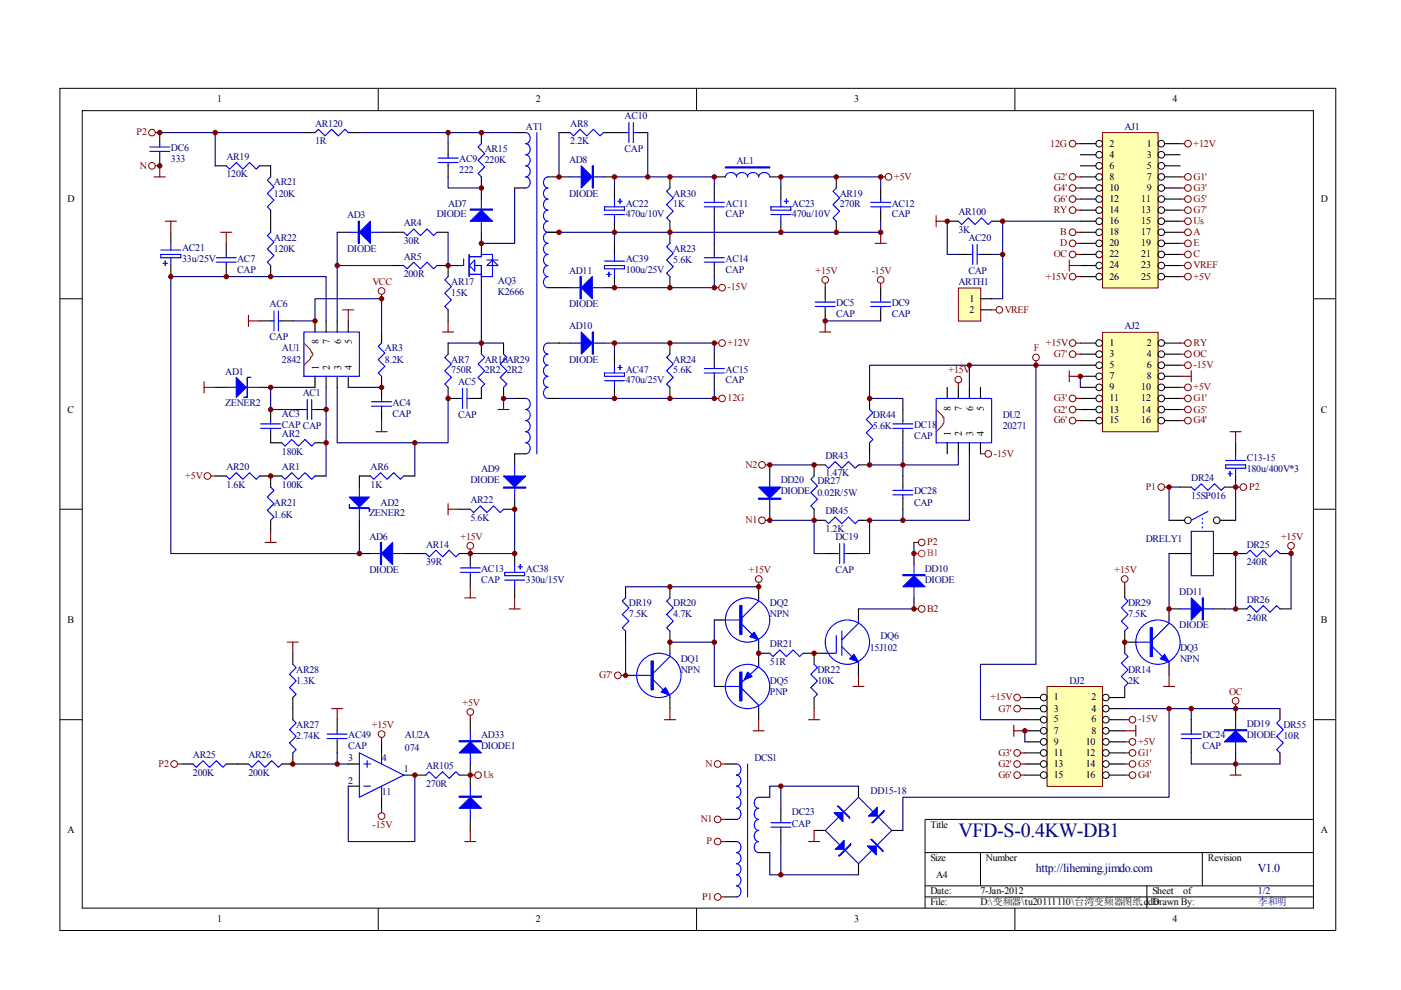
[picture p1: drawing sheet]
<svg xmlns="http://www.w3.org/2000/svg" width="297mm" height="210mm" viewBox="0 0 297 210" stroke-linecap="round" stroke-linejoin="round" font-family="sans-serif">
<g fill="none" stroke="#000" stroke-width=".21">
<path d="M12.7 18.7h270.5v178.6h-270.5zM80.2 18.7v4.7M147.7 18.7v4.7M215.2 18.7v4.7M17.4 23.5h261.1v169h-261.1zM12.7 63.3h4.7M278.4 63.3h4.7M12.7 108h4.7M278.4 108h4.7M12.7 152.6h4.7M278.4 152.6h4.7M278.4 173.7h-82.3v18.8"/>
<path d="M80.2 192.5v4.7M147.7 192.5v4.7M196.1 180.8h82.3M196.1 187.8h82.3M196.1 190.2h82.3M207.9 180.8v7M215.2 192.5v4.7M243.2 187.8v4.7M254.9 180.8v7"/>
</g>
<g fill="none" stroke="#000" stroke-width=".23">
<path d="M45.6 35.2h2.4M55 35.2h2.4v2.3M64.4 28.1h2.4M73.8 28.1h2.4M95 30.5v2.3M95 35.2v2.3M102.1 28.1v2.4M102.1 37.5v4.7M109.1 28.1h2.4M109.1 39.9h2.4M116.2 37.5h4.7M118.5 28.1h2.4"/>
<path d="M127.9 28.1h4.7M127.9 37.5h2.4M130.3 39.9v2.3M135 28.1h2.3M142 37.5v2.4M151.4 37.5h2.4M151.4 39.9v2.3M163.2 37.5h2.4M165.6 39.9v2.3M177.3 37.5v2.4M186.7 39.9v2.3M36.2 49.3v2.3"/>
<path d="M36.2 56.3v2.3M48 51.6v2.3M48 56.3v2.3M57.4 44.6v4.7M57.4 56.3v2.3M71.5 49.3h2.3M80.9 49.3h4.7M83.2 56.3h2.4M92.7 49.3h2.3M92.7 56.3h4.7M95 56.3v2.3M102.1 49.3v4.6"/>
<path d="M102.1 58.6v2.4M116.2 49.3h2.3M130.3 58.6v2.4h-2.4M130.3 46.9v2.4M130.3 51.6v2.3M142 46.9v4.7M142 58.6v2.4M151.4 44.6v2.3M151.4 51.6v2.3M151.4 56.3v2.3M165.6 46.9v2.4M177.3 46.9v2.4"/>
<path d="M186.7 44.6v2.3M55 68h2.4M59.7 68h2.4M66.8 68v2.4M66.8 79.8v2.3M69.1 68v2.4M69.1 79.8v2.3M71.5 68v2.4M71.5 79.8v2.3M73.8 68v2.4M73.8 79.8v2.3M80.9 70.4v2.3"/>
<path d="M80.9 79.8v4.7M95 65.7v2.3M95 72.7v2.4M102.1 72.7v2.4M106.8 72.7v2.4M116.2 61h4.7M116.2 72.7h4.7M127.9 72.7h2.4M130.3 75.1v2.3M142 72.7v2.4M151.4 75.1v2.3M151.4 79.8v2.3"/>
<path d="M45.6 82.1h2.4M55 82.1h2.4M57.4 86.8v2.4M57.4 91.5v2.4h2.3M62.1 86.8h2.3M66.8 93.9h2.3M66.8 86.8h2.3M80.9 86.8v2.4M95 82.1v2.4h2.4M102.1 82.1v2.4h-2.4M106.8 82.1v2.4M109.1 84.5h2.4"/>
<path d="M111.5 96.2h-2.4v2.4M116.2 84.5h2.3M130.3 82.1v2.4M142 82.1v2.4M45.6 100.9h2.4M55 100.9h4.7M57.4 100.9v2.4M57.4 110.3v2.4M66.8 100.9h2.3M76.2 117.4h2.3M76.2 110.3v2.4M78.5 100.9h-2.3v2.4"/>
<path d="M85.6 117.4h4.7M85.6 100.9h2.4M97.4 117.4h2.3v2.3M97.4 108h2.3M109.1 105.6v2.4h-2.3M109.1 117.4v2.3M62.1 138.5v2.4M99.7 122.1v2.3M109.1 124.4v2.4M62.1 159.6v2.4h-2.4M62.1 147.9v4.7M71.5 152.6v2.3"/>
<path d="M71.5 157.3v2.3M80.9 157.3v2.3M99.7 152.6v2.3M38.6 162h2.3M48 162h4.7M73.8 166.7h2.4M73.8 162h2.4M80.9 169v2.4M85.6 164.3h4.7M97.4 164.3h2.3M99.7 162v4.7M99.7 173.7v2.4"/>
</g>
<g fill="none" stroke="#00f" stroke-width=".23">
<path d="M48 35.2l.7 .7 1.4-1.4 1.4 1.4 1.4-1.4 1.4 1.4 .7-.7M57.4 37.5l-.7 .7 1.4 1.4-1.4 1.4 1.4 1.4-1.4 1.5 .7 .7M66.8 28.1l.7-.7 1.4 1.4 1.4-1.4 1.4 1.4 1.4-1.4 .7 .7M92.9 33.5h4.2M92.9 34.5h4.2M95 32.8v.7M95 34.5v.7M102.1 30.5l-.7 .7 1.4 1.4-1.4 1.4 1.4 1.4-1.4 1.4 .7 .7M111.5 28.1a1.2 1.2 0 0 1 .9 1.2 1.2 1.2 0 0 1-.9 1.2 1.2 1.2 0 0 1 .9 1.1 1.2 1.2 0 0 1-.9 1.2 1.2 1.2 0 0 1 .9 1.2 1.2 1.2 0 0 1-.9 1.2 1.2 1.2 0 0 1 .9 1.1 1.2 1.2 0 0 1-.9 1.2 1.2 1.2 0 0 1 .9 1.2 1.2 1.2 0 0 1-.9 1.2M113.8 28.1v68.1M116.2 37.5a1.2 1.2 0 0 0-1 1.2 1.2 1.2 0 0 0 1 1.2 1.2 1.2 0 0 0-1 1.1 1.2 1.2 0 0 0 1 1.2 1.2 1.2 0 0 0-1 1.2 1.2 1.2 0 0 0 1 1.2 1.2 1.2 0 0 0-1 1.1 1.2 1.2 0 0 0 1 1.2 1.21 1.21 0 0 0-1 1.2 1.21 1.21 0 0 0 1 1.2 1.2 1.2 0 0 0-1 1.1 1.2 1.2 0 0 0 1 1.2 1.2 1.2 0 0 0-1 1.2 1.2 1.2 0 0 0 1 1.1 1.2 1.2 0 0 0-1 1.2 1.2 1.2 0 0 0 1 1.2 1.2 1.2 0 0 0-1 1.2 1.2 1.2 0 0 0 1 1.1 1.2 1.2 0 0 0-1 1.2 1.2 1.2 0 0 0 1 1.2M120.9 28.1l.7 .7 1.4-1.4 1.4 1.4 1.4-1.4 1.4 1.4 .7-.7"/>
<path d="M120.9 37.5h7M132.6 28.1h.7M133.3 26v4.2M134.3 28.1h.7M134.3 26v4.2M142 39.9l-.7 .7 1.4 1.4-1.4 1.4 1.4 1.4-1.4 1.4 .7 .7M153.8 37.5a1.21 1.21 0 0 1 1.2-.9 1.21 1.21 0 0 1 1.2 .9 1.2 1.2 0 0 1 1.1-.9 1.2 1.2 0 0 1 1.2 .9 1.21 1.21 0 0 1 1.2-.9 1.21 1.21 0 0 1 1.2 .9 1.21 1.21 0 0 1 1.1-.9 1.21 1.21 0 0 1 1.2 .9M177.3 39.9l-.7 .7 1.4 1.4-1.4 1.4 1.4 1.4-1.4 1.4 .7 .7M34.1 53.9h4.2v.8h-4.2zM34.1 53h4.2M34.6 55.8h.9M35 55.4v.9"/>
<path d="M36.2 51.6v1.4M36.2 54.7v1.6M45.9 54.7h4.2M45.9 55.6h4.2M48 53.9v.8M48 55.6v.7M57.4 49.3l-.7 .7 1.4 1.4-1.4 1.4 1.4 1.4-1.4 1.4 .7 .7M73.8 49.3h7.1M85.6 56.3l.7 .7 1.4-1.4 1.4 1.4 1.4-1.4 1.4 1.4 .8-.7M85.6 49.3l.7 .7 1.4-1.5 1.4 1.5 1.4-1.5 1.4 1.5 .8-.7M95 58.6l-.7 .7 1.4 1.5-1.4 1.4 1.4 1.4-1.4 1.4 .7 .7M98.3 54.9v1.4h-.9"/>
<path d="M99.5 54.4h2.6v-.5h2.3v4.7h-2.3v-2.3h-1.4M99.5 53.9v4.7M99.5 58.2h2.6M99.5 56.3l1.2-1.2v2.4zM102.1 42.2v7.1M103.2 56.3l1.2-1.2 1.2 1.2zM103.2 55.1h2.4M128.2 56.3h4.2v.7h-4.2zM128.2 43.9h4.2v.7h-4.2zM128.2 45.5h4.2M128.2 55.4h4.2M128.6 58.2h1"/>
<path d="M129.1 57.7v.9M130.3 42.2v1.7M130.3 45.5v1.4M130.3 53.9v1.5M130.3 57v1.6M131 42.7h.9M131.5 42.2v.9M142 51.6l-.7 .7 1.4 1.4-1.4 1.4 1.4 1.4-1.4 1.4 .7 .7M149.3 54.7h4.3M149.3 55.6h4.3M149.3 42.9h4.3M149.3 43.9h4.3"/>
<path d="M151.4 42.2v.7M151.4 43.9v.7M151.4 53.9v.8M151.4 55.6v.7M163.4 43.9h4.3v.7h-4.3zM163.4 45.5h4.3M165.6 42.2v1.7M165.6 45.5v1.4M166.3 42.7h.9M166.7 42.2v.9M184.6 42.9h4.2M184.6 43.9h4.2"/>
<path d="M186.7 42.2v.7M186.7 43.9v.7M57.4 68h.7M58.1 65.9v4.3M59 68h.7M59 65.9v4.3M64.4 70.4h11.8v9.4h-11.8zM80.9 72.7l-.7 .7 1.4 1.5-1.4 1.4 1.4 1.4-1.4 1.4 .7 .7M95 75.1l-.7 .7 1.4 1.4-1.4 1.4 1.4 1.4-1.4 1.4 .7 .7M102.1 75.1l.7 .7-1.4 1.4 1.4 1.4-1.4 1.4 1.4 1.4-.7 .7M106.8 75.1l.7 .7-1.4 1.4 1.4 1.4-1.4 1.4 1.4 1.4-.7 .7M116.2 72.7a1.2 1.2 0 0 0-1 1.2 1.2 1.2 0 0 0 1 1.2 1.2 1.2 0 0 0-1 1.2 1.2 1.2 0 0 0 1 1.1 1.21 1.21 0 0 0-1 1.2 1.21 1.21 0 0 0 1 1.2 1.2 1.2 0 0 0-1 1.2 1.2 1.2 0 0 0 1 1.1 1.2 1.2 0 0 0-1 1.2 1.2 1.2 0 0 0 1 1.2"/>
<path d="M120.9 72.7h7M120.9 61h7M128.2 79.1h4.2v.7h-4.2zM130.3 77.4v1.7M131 77.9h.9M131.5 77.4v1M142 75.1l-.7 .7 1.4 1.4-1.4 1.4 1.4 1.4-1.4 1.4 .7 .7M149.3 78.1h4.3M149.3 79.1h4.3M151.4 77.4v.7M151.4 79.1v.7M48 82.1h7"/>
<path d="M55.3 90.8h4.2M55.3 89.9h4.2M57.4 89.2v.7M57.4 90.8v.7M59.7 93.9l.7 .7 1.4-1.4 1.5 1.4 1.4-1.4 1.4 1.4 .7-.7M64.4 86.8h.7M65.1 84.7v4.2M66.1 86.8h.7M66.1 84.7v4.2M78.8 86.1h4.2M78.8 85.2h4.2M80.9 84.5v.7"/>
<path d="M80.9 86.1v.7M97.4 84.5h.7M98.1 82.4v4.2M99 84.5h.7M99 82.4v4.2M109.1 98.6v7M111.5 84.5a1.2 1.2 0 0 1 .9 1.2 1.2 1.2 0 0 1-.9 1.1 1.2 1.2 0 0 1 .9 1.2 1.2 1.2 0 0 1-.9 1.2 1.2 1.2 0 0 1 .9 1.2 1.2 1.2 0 0 1-.9 1.1 1.2 1.2 0 0 1 .9 1.2 1.2 1.2 0 0 1-.9 1.2 1.2 1.2 0 0 1 .9 1.2 1.2 1.2 0 0 1-.9 1.1M128.2 80.7h4.2M130.3 80.7v1.4M48 100.9l.7 .7 1.4-1.4 1.4 1.4 1.4-1.4 1.4 1.4 .7-.7M57.4 103.3l.7 .7-1.4 1.4 1.4 1.4-1.4 1.4 1.4 1.4-.7 .7M59.7 100.9l.7 .7 1.4-1.4 1.5 1.4 1.4-1.4 1.4 1.4 .7-.7"/>
<path d="M76.2 103.3v7M78.5 100.9l.8 .7 1.4-1.4 1.4 1.4 1.4-1.4 1.4 1.4 .7-.7M78.5 117.4h7.1M90.3 117.4l.7 .7 1.4-1.4 1.4 1.4 1.4-1.4 1.5 1.4 .7-.7M99.7 108l.7 .7 1.4-1.4 1.4 1.4 1.4-1.4 1.5 1.4 .7-.7M99.7 119.7v.7M109.1 119.7v1.7M110.3 119.7v1M97.6 121.4h4.2M97.6 120.4h4.2M99.7 121.4v.7M107 121.4h4.2v.7h-4.2z"/>
<path d="M107 123h4.2M109.1 123v1.4M109.8 120.2h1M62.1 152.6l.7 .7-1.4 1.4 1.4 1.4-1.4 1.4 1.4 1.4-.7 .7M62.1 140.9l.7 .7-1.4 1.4 1.4 1.4-1.4 1.4 1.4 1.4-.7 .7M69.4 155.6h4.2M69.4 156.6h4.2M71.5 154.9v.7M71.5 156.6v.7M76.2 159.6l9.4 4.7-9.4 4.7zM80.9 159.6v2.4M99.7 154.9v7.1"/>
<path d="M40.9 162l.7 .7 1.4-1.4 1.4 1.4 1.5-1.4 1.4 1.4 .7-.7M52.7 162l.7 .7 1.4-1.4 1.4 1.4 1.4-1.4 1.4 1.4 .7-.7M77.1 166.7h1.4M77.1 162h1.4M77.8 161.3v1.4M80.9 166.7v2.3M90.3 164.3l.7-.7 1.4 1.4 1.4-1.4 1.4 1.4 1.5-1.4 .7 .7M99.7 166.7v7"/>
</g>
<path d="M64.4 72.7l.3 .3a3.7 3.7 0 0 1 1.4 1.9h.2a.74 .74 0 0 1-.5 .9v.2l-1.4 1.4" fill="none" stroke="#f00" stroke-width=".23"/>
<g fill="#00f" stroke="#00f" stroke-width=".23">
<path d="M99.7 46.9l2.4-2.3 2.3 2.3z"/>
<path d="M83.2 115v4.7l-2.3-2.3z"/>
<path d="M106.8 100.9h4.7l-2.4 2.4z"/>
<path d="M76.2 49.3l2.3-2.4v4.7z"/>
<path d="M50.1 80l2.1 2.1-2.1 2.1z"/>
<path d="M74.1 105.4h4.2l-2.1 2.1z"/>
<path d="M123.2 35.2l2.4 2.3-2.4 2.4z"/>
<path d="M123.2 70.4l2.4 2.3-2.4 2.4z"/>
<path d="M123.2 61l2.4-2.4v4.7z"/>
<path d="M97.4 171.4l2.3-2.4 2.4 2.4z"/>
<path d="M97.4 159.6l2.3-2.3 2.4 2.3z"/>
<path d="M99.7 44.3h4.7v.3h-4.7z" fill-rule="evenodd"/>
<path d="M80.7 115h.2v4.7h-.2z" fill-rule="evenodd"/>
<path d="M106.8 103.3h4.7v.2h-4.7z" fill-rule="evenodd"/>
<path d="M76 46.9h.2v4.7h-.2z" fill-rule="evenodd"/>
<path d="M52.4 80v4.2h-.7h.7v-4.2h.7z" fill-rule="evenodd"/>
<path d="M74.1 107v.7h4.2v.7v-.7h-4.2z" fill-rule="evenodd"/>
<path d="M125.6 35.2h.2v4.7h-.2z" fill-rule="evenodd"/>
<path d="M125.6 70.4h.2v4.7h-.2z" fill-rule="evenodd"/>
<path d="M123 58.6h.2v4.7h-.2z" fill-rule="evenodd"/>
<path d="M153.8 35.4h9.4v.2h-9.4z" fill-rule="evenodd"/>
<path d="M97.4 168.8h4.7v.2h-4.7z" fill-rule="evenodd"/>
<path d="M97.4 157.1h4.7v.2h-4.7z" fill-rule="evenodd"/>
</g>
<g fill="none" stroke="#800000" stroke-width=".21">
<circle cx="32.2" cy="35.2" r=".71"/>
<circle cx="32.2" cy="28.1" r=".71"/>
<circle cx="188.4" cy="37.5" r=".7"/>
<circle cx="153.1" cy="61" r=".71"/>
<circle cx="153.1" cy="72.7" r=".71"/>
<circle cx="153.1" cy="84.5" r=".71"/>
<circle cx="44" cy="100.9" r=".71"/>
<circle cx="99.7" cy="115.7" r=".71"/>
<circle cx="80.9" cy="155.6" r=".71"/>
<circle cx="99.7" cy="150.9" r=".7"/>
<circle cx="36.9" cy="162" r=".71"/>
<circle cx="80.9" cy="173" r=".71"/>
<circle cx="101.4" cy="164.3" r=".7"/>
</g>
<g fill="none" stroke="#800000" stroke-width=".23">
<path d="M32.7 37.5h2.3M32.9 28.1h1M32.9 35.2h1v2.3M186.7 37.5h1M35 46.9h2.4M36.2 46.9v2.4M46.8 49.3h2.3M48 49.3v2.3M185.5 51.6h2.4M186.7 49.3v2.3M52.7 66.9v2.3M52.7 68h2.3"/>
<path d="M72.7 65.7h2.3M73.8 65.7v2.3M93.8 70.4h2.4M95 68v2.4M151.4 61h1M151.4 72.7h1M43.3 81v2.3M43.3 82.1h2.3M79.7 91.5h2.4M80.9 89.2v2.3M105.6 86.8h2.3M106.8 84.5v2.3"/>
<path d="M151.4 84.5h1M44.7 100.9h.9M56.2 115h2.4M57.4 112.7v2.3M95 106.8v2.3M95 108h2.4M99.7 116.4v1M60.9 136.2h2.4M62.1 136.2v2.3M98.5 126.8h2.4M99.7 124.4v2.4M107.9 129.1h2.4"/>
<path d="M109.1 126.8v2.3M70.3 150.2h2.4M71.5 150.2v2.4M80.9 156.4v.9M99.7 151.7v.9M37.6 162h1M80.9 171.4v.9M98.5 178.4h2.4M99.7 176.1v2.3M99.7 164.3h1"/>
</g>
<g fill="none" stroke="#000080" stroke-width=".23">
<path d="M33.9 28.1h30.5M45.6 28.1v7.1M76.2 28.1h32.9M95 37.5v2.4h7.1M95 28.1v2.4M109.1 39.9v11.7h-7M118.5 28.1v9.4M130.3 39.9v-2.4h21.1v2.4M137.3 28.1v9.4M165.6 39.9v-2.4h21.1v2.4M71.5 49.3v7h11.7M71.5 56.3v11.7"/>
<path d="M95 49.3v7M130.3 49.3v2.3M151.4 58.6v2.4h-21.1M151.4 46.9v4.7M186.7 46.9v2.4h-68.2M62.1 68h4.7v-4.7h14.1v7.1M69.1 68v-9.4h-32.9v58.8h40v-4.7M95 72.7h11.8M102.1 61v11.7M130.3 75.1v-2.4h21.1v2.4M66.8 82.1h-9.4v4.7h4.7M69.1 82.1v18.8"/>
<path d="M71.5 82.1v11.8h23.5v-9.4M73.8 82.1h7.1M88 93.9v7M106.8 84.5h2.3M151.4 82.1v2.4h-32.9M109.1 108v9.4h-9.4M71.5 159.6v2.4M62.1 162h11.7M88 164.3v14.1h-14.2v-11.7"/>
</g>
<g fill="#800000" stroke="#800000" stroke-width=".21">
<circle cx="102.1" cy="28.1" r=".47"/>
<circle cx="102.1" cy="72.7" r=".47"/>
<circle cx="95" cy="56.3" r=".47"/>
<circle cx="71.5" cy="56.3" r=".47"/>
<circle cx="80.9" cy="82.1" r=".47"/>
<circle cx="95" cy="84.5" r=".47"/>
<circle cx="66.8" cy="68" r=".47"/>
<circle cx="45.6" cy="28.1" r=".47"/>
<circle cx="69.1" cy="86.8" r=".47"/>
<circle cx="57.4" cy="86.8" r=".47"/>
<circle cx="57.4" cy="82.1" r=".47"/>
<circle cx="102.1" cy="51.6" r=".47"/>
<circle cx="57.4" cy="100.9" r=".47"/>
<circle cx="88" cy="93.9" r=".47"/>
<circle cx="109.1" cy="108" r=".47"/>
<circle cx="109.1" cy="117.4" r=".47"/>
<circle cx="57.4" cy="58.6" r=".47"/>
<circle cx="36.2" cy="58.6" r=".47"/>
<circle cx="76.2" cy="117.4" r=".47"/>
<circle cx="48" cy="58.6" r=".47"/>
<circle cx="99.7" cy="117.4" r=".47"/>
<circle cx="69.1" cy="93.9" r=".47"/>
<circle cx="106.8" cy="84.5" r=".47"/>
<circle cx="95" cy="28.1" r=".47"/>
<circle cx="102.1" cy="39.9" r=".47"/>
<circle cx="118.5" cy="49.3" r=".47"/>
<circle cx="151.4" cy="37.5" r=".47"/>
<circle cx="186.7" cy="37.5" r=".47"/>
<circle cx="151.4" cy="72.7" r=".47"/>
<circle cx="130.3" cy="37.5" r=".47"/>
<circle cx="130.3" cy="72.7" r=".47"/>
<circle cx="130.3" cy="61" r=".47"/>
<circle cx="130.3" cy="49.3" r=".47"/>
<circle cx="165.6" cy="49.3" r=".47"/>
<circle cx="130.3" cy="84.5" r=".47"/>
<circle cx="142" cy="49.3" r=".47"/>
<circle cx="142" cy="37.5" r=".47"/>
<circle cx="142" cy="61" r=".47"/>
<circle cx="165.6" cy="37.5" r=".47"/>
<circle cx="177.3" cy="49.3" r=".47"/>
<circle cx="177.3" cy="37.5" r=".47"/>
<circle cx="151.4" cy="61" r=".47"/>
<circle cx="151.4" cy="84.5" r=".47"/>
<circle cx="142" cy="84.5" r=".47"/>
<circle cx="142" cy="72.7" r=".47"/>
<circle cx="186.7" cy="49.3" r=".47"/>
<circle cx="118.5" cy="37.5" r=".47"/>
<circle cx="137.3" cy="37.5" r=".47"/>
</g>
<path d="M233.8 28.2h11.7v32.9h-11.7z" fill="#ffffb0"/>
<path d="M233.8 28.1h11.7v33h-11.7z" fill="none" stroke="#800000" stroke-width=".21"/>
<g fill="none" stroke="#000" stroke-width=".21">
<circle cx="233" cy="35.2" r=".71"/>
<circle cx="233" cy="32.8" r=".71"/>
<circle cx="233" cy="37.5" r=".71"/>
<circle cx="233" cy="39.9" r=".71"/>
<circle cx="233" cy="30.5" r=".71"/>
<circle cx="246.2" cy="32.8" r=".71"/>
<circle cx="246.2" cy="35.2" r=".71"/>
<circle cx="246.2" cy="30.5" r=".7"/>
<circle cx="246.2" cy="39.9" r=".7"/>
<circle cx="246.2" cy="37.5" r=".7"/>
<circle cx="233" cy="51.6" r=".71"/>
<circle cx="233" cy="49.2" r=".71"/>
<circle cx="233" cy="53.9" r=".71"/>
<circle cx="233" cy="44.6" r=".71"/>
<circle cx="233" cy="46.9" r=".71"/>
<circle cx="233" cy="56.3" r=".71"/>
<circle cx="233" cy="42.2" r=".71"/>
<circle cx="233" cy="58.6" r=".71"/>
<circle cx="246.2" cy="51.6" r=".71"/>
<circle cx="246.2" cy="49.2" r=".71"/>
<circle cx="246.2" cy="53.9" r=".7"/>
<circle cx="246.2" cy="44.6" r=".7"/>
<circle cx="246.2" cy="56.3" r=".7"/>
<circle cx="246.2" cy="46.9" r=".7"/>
<circle cx="246.2" cy="58.6" r=".7"/>
<circle cx="246.2" cy="42.2" r=".7"/>
</g>
<g fill="none" stroke="#000" stroke-width=".23">
<path d="M229 30.5h3.3M229 32.8h3.3M229 35.2h3.3M229 37.5h3.3M229 39.9h3.3M246.9 30.5h3.3M246.9 32.8h3.3M246.9 35.2h3.3M246.9 37.5h3.3M246.9 39.9h3.3M229 42.2h3.3M229 44.6h3.3"/>
<path d="M229 46.9h3.3M229 49.3h3.3M229 51.6h3.3M229 53.9h3.3M229 56.3h3.3M229 58.6h3.3M246.9 42.2h3.3M246.9 44.6h3.3M246.9 46.9h3.3M246.9 49.3h3.3M246.9 51.6h3.3M246.9 53.9h3.3"/>
<path d="M246.9 56.3h3.3M246.9 58.6h3.3"/>
</g>
<path d="M233.8 70.5h11.7v21h-11.7z" fill="#ffffb0"/>
<g fill="none" stroke="#800000" stroke-width=".21">
<path d="M233.8 70.5h11.7v21h-11.7z"/>
<circle cx="227.4" cy="37.5" r=".7"/>
<circle cx="227.4" cy="30.5" r=".7"/>
<circle cx="227.4" cy="39.9" r=".7"/>
<circle cx="251.9" cy="37.5" r=".71"/>
<circle cx="251.9" cy="39.9" r=".71"/>
<circle cx="251.9" cy="30.5" r=".71"/>
<circle cx="227.4" cy="49.2" r=".71"/>
<circle cx="227.4" cy="51.6" r=".71"/>
<circle cx="227.4" cy="53.9" r=".7"/>
<circle cx="227.4" cy="44.6" r=".7"/>
<circle cx="227.4" cy="58.6" r=".7"/>
<circle cx="227.4" cy="42.2" r=".7"/>
<circle cx="251.9" cy="49.2" r=".71"/>
<circle cx="251.9" cy="51.6" r=".71"/>
<circle cx="251.9" cy="44.6" r=".71"/>
<circle cx="251.9" cy="53.9" r=".71"/>
<circle cx="251.9" cy="46.9" r=".71"/>
<circle cx="251.9" cy="42.2" r=".71"/>
<circle cx="251.9" cy="58.6" r=".71"/>
<circle cx="227.4" cy="75.1" r=".7"/>
<circle cx="227.4" cy="72.7" r=".7"/>
<circle cx="251.9" cy="77.4" r=".71"/>
<circle cx="251.9" cy="75.1" r=".71"/>
<circle cx="251.9" cy="72.7" r=".71"/>
<circle cx="227.4" cy="84.5" r=".7"/>
<circle cx="227.4" cy="86.8" r=".7"/>
<circle cx="227.4" cy="89.2" r=".7"/>
<circle cx="251.9" cy="82.1" r=".71"/>
<circle cx="251.9" cy="89.2" r=".71"/>
<circle cx="251.9" cy="84.5" r=".71"/>
<circle cx="251.9" cy="86.8" r=".71"/>
</g>
<g fill="none" stroke="#000" stroke-width=".21">
<circle cx="233" cy="79.8" r=".71"/>
<circle cx="233" cy="75.1" r=".71"/>
<circle cx="233" cy="72.7" r=".71"/>
<circle cx="233" cy="77.4" r=".71"/>
<circle cx="246.2" cy="79.8" r=".71"/>
<circle cx="246.2" cy="72.7" r=".7"/>
<circle cx="246.2" cy="75.1" r=".7"/>
<circle cx="246.2" cy="77.4" r=".7"/>
<circle cx="233" cy="82.1" r=".71"/>
<circle cx="233" cy="84.5" r=".71"/>
<circle cx="233" cy="89.2" r=".71"/>
<circle cx="233" cy="86.8" r=".71"/>
<circle cx="246.2" cy="82.1" r=".71"/>
<circle cx="246.2" cy="84.5" r=".7"/>
<circle cx="246.2" cy="86.8" r=".7"/>
<circle cx="246.2" cy="89.2" r=".7"/>
</g>
<g fill="none" stroke="#000" stroke-width=".23">
<path d="M229 72.7h3.3M229 75.1h3.3M229 77.4h3.3M229 79.8h3.3M246.9 72.7h3.3M246.9 75.1h3.3M246.9 77.4h3.3M246.9 79.8h3.3M229 82.1h3.3M229 84.5h3.3M229 86.8h3.3M229 89.2h3.3"/>
<path d="M246.9 82.1h3.3M246.9 84.5h3.3M246.9 86.8h3.3M246.9 89.2h3.3"/>
</g>
<g fill="none" stroke="#800000" stroke-width=".23">
<path d="M228.1 30.5h.9M228.1 37.5h.9M228.1 39.9h.9M250.2 30.5h1M250.2 37.5h1M250.2 39.9h1M226.7 55.1v2.4M226.7 56.3h2.3M228.1 42.2h.9M228.1 44.6h.9M228.1 58.6h.9M228.1 53.9h.9"/>
<path d="M228.1 49.3h.9M228.1 51.6h.9M250.2 42.2h1M250.2 44.6h1M250.2 58.6h1M250.2 46.9h1M250.2 53.9h1M250.2 49.3h1M250.2 51.6h1M226.7 78.6v2.4M226.7 79.8h2.3M228.1 75.1h.9"/>
<path d="M228.1 72.7h.9M250.2 75.1h1M250.2 72.7h1M250.2 77.4h1M250.2 79.8h2.4M252.6 78.6v2.4M228.1 86.8h.9M228.1 89.2h.9M228.1 84.5h.9M250.2 86.8h1M250.2 89.2h1M250.2 84.5h1"/>
<path d="M250.2 82.1h1"/>
</g>
<path d="M229 79.8v2.3" fill="none" stroke="#000080" stroke-width=".23"/>
<path d="M203.3 61.1h4.6v7h-4.6z" fill="#ffffb0"/>
<g fill="none" stroke="#800000" stroke-width=".21">
<path d="M203.2 61.1h4.7v7h-4.7z"/>
<circle cx="175" cy="59.3" r=".71"/>
<circle cx="186.7" cy="59.3" r=".71"/>
<circle cx="161.6" cy="98.6" r=".71"/>
<circle cx="203.2" cy="80.5" r=".71"/>
<circle cx="209.5" cy="96.2" r=".71"/>
<circle cx="161.6" cy="110.3" r=".71"/>
</g>
<g fill="none" stroke="#000" stroke-width=".23">
<path d="M200.8 46.9h2.4M203.2 53.9h2.3M207.9 53.9h2.3M210.2 46.9h2.4M175 61v2.3M175 65.7v2.3M186.7 61v2.3M186.7 65.7v2.3M207.9 63.3h2.3M207.9 65.7h2.3M175 98.6h-2.4v2.3M182 98.6h2.4"/>
<path d="M184.4 84.5v2.3M184.4 93.9v2.3M191.4 86.8v2.4M191.4 91.5v2.4M200.8 82.1v2.4M200.8 93.9v2.3M203.2 82.1v2.4M203.2 93.9v2.3M205.5 82.1v2.4M205.5 93.9v2.3M207.9 82.1v2.4M207.9 93.9v2.3"/>
<path d="M172.6 108v2.3h2.4M175 117.4h2.3M179.7 117.4h2.3M182 110.3h2.4M191.4 100.9v2.4M191.4 105.6v2.4"/>
</g>
<g fill="none" stroke="#00f" stroke-width=".23">
<path d="M203.2 46.9l.7 .7 1.4-1.4 1.4 1.4 1.4-1.4 1.4 1.4 .7-.7M205.5 53.9h.7M206.2 51.8v4.3M207.2 53.9h.7M207.2 51.8v4.3M172.8 65h4.3M172.8 64h4.3M175 63.3v.7M175 65v.7M184.6 65h4.2M184.6 64h4.2M186.7 63.3v.7"/>
<path d="M186.7 65v.7M175 98.6l.7 .7 1.4-1.4 1.4 1.4 1.4-1.4 1.4 1.4 .7-.7M184.4 86.8l.7 .7-1.4 1.4 1.4 1.5-1.4 1.4 1.4 1.4-.7 .7M189.3 89.9h4.2M189.3 90.8h4.2M191.4 89.2v.7M191.4 90.8v.7M198.5 84.5h11.7v9.4h-11.7zM172.6 100.9l-.7 .7 1.4 1.4-1.4 1.4 1.4 1.5-1.4 1.4 .7 .7M175 110.3l.7 .7 1.4-1.4 1.4 1.4 1.4-1.4 1.4 1.4 .7-.7M177.3 117.4h.7M178 115.3v4.2"/>
<path d="M179 117.4h.7M179 115.3v4.2M189.3 104h4.2M189.3 104.9h4.2M191.4 103.3v.7M191.4 104.9v.7"/>
</g>
<path d="M200.8 46.9v7h2.4M210.2 53.9h2.4M229 46.9h-16.4v16.4h-2.4M175 68h11.7M205.5 77.4h-21.1v7.1h7v2.3M229 77.4h-23.5v4.7M191.4 93.9v4.7M203.2 96.2v2.4h-18.8M205.5 96.2v14.1h-21.1v7.1h-2.4M172.6 110.3v7.1h2.4" fill="none" stroke="#000080" stroke-width=".23"/>
<path d="M198.5 45.7v2.4M198.5 46.9h2.3M173.8 70.4h2.3M175 60.1v.9M175 68v2.4M186.7 60.1v.9M162.3 98.6h.9M203.2 81.2v.9M207.9 96.2h.9M162.3 110.3h.9" fill="none" stroke="#800000" stroke-width=".23"/>
<g fill="#800000" stroke="#800000" stroke-width=".21">
<circle cx="212.6" cy="53.9" r=".47"/>
<circle cx="200.8" cy="46.9" r=".47"/>
<circle cx="229.1" cy="79.8" r=".47"/>
<circle cx="184.4" cy="84.5" r=".47"/>
<circle cx="205.5" cy="77.4" r=".47"/>
<circle cx="175" cy="68" r=".47"/>
</g>
<path d="M198.5 86.8l1.4 1.4v.3h.2a2.17 2.17 0 0 1-.7 2.1l-.9 .9" fill="none" stroke="#f00" stroke-width=".23"/>
<path d="M222.1 145.6h11.7v21.1h-11.7z" fill="#ffffb0"/>
<g fill="none" stroke="#800000" stroke-width=".21">
<path d="M222 145.6h11.8v21.1h-11.8z"/>
<circle cx="251.9" cy="56.3" r=".71"/>
<circle cx="80.9" cy="61.7" r=".71"/>
<circle cx="211.9" cy="65.7" r=".71"/>
<circle cx="219.6" cy="75.8" r=".71"/>
<circle cx="195.4" cy="115" r=".7"/>
<circle cx="246.2" cy="103.3" r=".7"/>
<circle cx="263.6" cy="103.3" r=".71"/>
<circle cx="273.7" cy="115.7" r=".71"/>
<circle cx="160.9" cy="122.8" r=".71"/>
<circle cx="195.4" cy="129.1" r=".71"/>
<circle cx="238.5" cy="122.8" r=".71"/>
<circle cx="131" cy="143.2" r=".71"/>
<circle cx="215.6" cy="159.6" r=".71"/>
<circle cx="215.6" cy="147.9" r=".7"/>
<circle cx="215.6" cy="150.2" r=".7"/>
<circle cx="240.1" cy="157.3" r=".71"/>
<circle cx="240.1" cy="159.6" r=".71"/>
<circle cx="240.1" cy="152.6" r=".71"/>
<circle cx="262" cy="148.6" r=".71"/>
<circle cx="152.1" cy="173.7" r=".71"/>
<circle cx="152.2" cy="162" r=".7"/>
<circle cx="152.2" cy="178.4" r=".7"/>
<circle cx="215.6" cy="162" r=".7"/>
<circle cx="215.6" cy="164.3" r=".7"/>
<circle cx="240.1" cy="162" r=".71"/>
<circle cx="240.1" cy="164.3" r=".71"/>
<circle cx="152.1" cy="190.2" r=".71"/>
</g>
<g fill="none" stroke="#000" stroke-width=".21">
<circle cx="251.9" cy="110.3" r=".71"/>
<circle cx="258" cy="110.3" r=".71"/>
<circle cx="221.3" cy="157.3" r=".71"/>
<circle cx="221.3" cy="159.6" r=".71"/>
<circle cx="221.3" cy="152.6" r=".71"/>
<circle cx="221.3" cy="147.9" r=".71"/>
<circle cx="221.3" cy="154.9" r=".71"/>
<circle cx="221.3" cy="150.2" r=".71"/>
<circle cx="234.5" cy="157.3" r=".71"/>
<circle cx="234.5" cy="159.6" r=".71"/>
<circle cx="234.5" cy="152.6" r=".7"/>
<circle cx="234.5" cy="147.9" r=".7"/>
<circle cx="234.5" cy="154.9" r=".7"/>
<circle cx="234.5" cy="150.2" r=".7"/>
<circle cx="221.3" cy="162" r=".71"/>
<circle cx="221.3" cy="164.3" r=".71"/>
<circle cx="234.5" cy="162" r=".7"/>
<circle cx="234.5" cy="164.3" r=".7"/>
</g>
<g fill="none" stroke="#000" stroke-width=".23">
<path d="M33.9 28.1v2.4M33.9 32.8v2.4M163.2 98.6v2.3M262 93.9v2.3M163.2 108v2.3M193.8 117.4v2.3M247.9 117.4h4.7M247.9 110.3h3.3M250.2 103.3h2.4M257.3 117.4h7M258.7 110.3h3.3M262 100.9v2.4h-2.4"/>
<path d="M271.4 117.4h2.3M132.6 124.4v2.4M132.6 133.8v2.4M142 124.4v2.4M142 133.8v4.7M151.4 131.5h2.4M160.9 124.4v2.4M160.9 136.2v4.7M160.9 138.5h2.3M170.3 138.5h4.7M172.6 138.5v2.4M182 129.1v2.4"/>
<path d="M193.8 126.8v2.3M238.5 124.4v2.4M238.5 133.8v4.7M238.5 136.2h2.3M250.2 129.1h-2.3v2.4M257.3 129.1h2.3M262 129.1h2.3M271.4 129.1h2.3M132.6 143.2h2.4M142 147.9v2.3M151.4 145.5h2.4M160.9 150.2v2.4"/>
<path d="M172.6 147.9v2.3M182 140.9v2.3M217.3 147.9h3.3M217.3 150.2h3.3M217.3 152.6h3.3M217.3 154.9h3.3M217.3 157.3h3.3M217.3 159.6h3.3M235.2 150.2h3.3M235.2 152.6h3.3M235.2 154.9h3.3M235.2 157.3h3.3"/>
<path d="M235.2 159.6h3.3M238.5 145.5v2.4h-3.3M247.9 140.9v2.3M252.6 152.6v2.3M252.6 157.3v2.3M262 150.2v2.4M262 159.6v2.4M271.4 150.2v2.4M271.4 159.6v2.4M153.8 162h2.4M153.8 173.7h2.4M153.8 178.4h2.4"/>
<path d="M160.9 169h2.3M165.6 171.4v2.3M165.6 176.1v2.3M172.6 176.1h2.4M182 166.7v2.3M189.1 176.1h2.3M217.3 162h3.3M217.3 164.3h3.3M235.2 162h3.3M235.2 164.3h3.3M153.8 190.2h2.4M160.9 180.8h2.3"/>
<path d="M182 183.1v2.4"/>
</g>
<g fill="none" stroke="#00f" stroke-width=".23">
<path d="M31.7 31.2h4.3M31.7 32.1h4.3M33.9 30.5v.7M33.9 32.1v.7M259.9 98.6h4.2v.7h-4.2zM259.9 97.6h4.2M260.8 100v.9M262 96.2v1.4M262 99.3v1.6M163.2 100.9v7.1M193.8 119.7v7.1M252.6 103.3l.7 .7 1.4-1.4 1.4 1.4 1.4-1.4 1.4 1.4 .7-.7"/>
<path d="M252.6 112.7h4.7v9.4h-4.7zM254.9 109.8v.3M254.9 110.8v.2M254.9 111.7v.3M256.1 108.4l-3.5 1.9M260.3 100.4h1M264.3 117.4l.7-.7 1.4 1.4 1.5-1.4 1.4 1.4 1.4-1.4 .7 .7M132.6 126.8l-.7 .7 1.4 1.4-1.4 1.4 1.4 1.4-1.4 1.4 .7 .7M142 138.5v.7l-3.5 3.5M142 126.8l-.7 .7 1.4 1.4-1.4 1.4 1.4 1.4-1.4 1.4 .7 .7M153.8 131.5h3.5M157.3 132.4l2.1 2.1"/>
<path d="M160.9 126.8v.7l-3.6 3.5M160.9 135.7v.5M163.2 138.5l.7 .7 1.4-1.4 1.4 1.4 1.4-1.4 1.5 1.4 .7-.7M177.3 134.7v3.8h-2.3M178.5 137.1l2.1 2.1M178.5 133.8v5.2M182 131.5v.7l-3.5 3.5M238.5 138.5l.7 .7-1.5 1.4 1.5 1.4-1.5 1.4 1.5 1.4-.7 .7M238.5 126.8l.7 .7-1.5 1.4 1.5 1.4-1.5 1.4 1.5 1.4-.7 .7M240.8 136.2h3.5M244.3 137.1l2.2 2.1M247.9 131.5v.7l-3.6 3.5"/>
<path d="M250.2 129.1h7.1M264.3 129.1l.7-.7 1.4 1.4 1.5-1.4 1.4 1.4 1.4-1.4 .7 .7M135 143.2h3.5M138.5 144.1l2.1 2.2M142 147.4v.5M153.6 145.5h3.3M157.3 146l3.6 3.5v.7M160.9 140.9v.4l-3.6 3.3M172.6 140.9l.7 .7-1.4 1.4 1.4 1.4-1.4 1.4 1.4 1.4-.7 .7M182 140.4v.5M247.9 140.4v.5M250.4 155.6h4.3"/>
<path d="M250.4 156.6h4.3M252.6 154.9v.7M252.6 156.6v.7M262 152.6v7M271.4 152.6l-.7 .7 1.4 1.4-1.4 1.4 1.4 1.4-1.4 1.4 .7 .7M156.2 162a1.2 1.2 0 0 1 .9 1.2 1.2 1.2 0 0 1-.9 1.1 1.2 1.2 0 0 1 .9 1.2 1.2 1.2 0 0 1-.9 1.2 1.2 1.2 0 0 1 .9 1.2 1.2 1.2 0 0 1-.9 1.1 1.2 1.2 0 0 1 .9 1.2 1.2 1.2 0 0 1-.9 1.2 1.2 1.2 0 0 1 .9 1.2 1.2 1.2 0 0 1-.9 1.1M156.2 178.4a1.2 1.2 0 0 1 .9 1.2 1.2 1.2 0 0 1-.9 1.2 1.2 1.2 0 0 1 .9 1.2 1.2 1.2 0 0 1-.9 1.1 1.2 1.2 0 0 1 .9 1.2 1.2 1.2 0 0 1-.9 1.2 1.2 1.2 0 0 1 .9 1.2 1.2 1.2 0 0 1-.9 1.1 1.2 1.2 0 0 1 .9 1.2 1.2 1.2 0 0 1-.9 1.2M158.5 162v28.2M160.9 169a1.2 1.2 0 0 0-1 1.2 1.2 1.2 0 0 0 1 1.2 1.21 1.21 0 0 0-1 1.2 1.21 1.21 0 0 0 1 1.1 1.2 1.2 0 0 0-1 1.2 1.2 1.2 0 0 0 1 1.2 1.2 1.2 0 0 0-1 1.2 1.2 1.2 0 0 0 1 1.1 1.2 1.2 0 0 0-1 1.2 1.2 1.2 0 0 0 1 1.2M163.4 174.4h4.3M163.4 175.4h4.3M165.6 173.7v.7"/>
<path d="M165.6 175.4v.7M177.6 170.9h.2l2.3 2.4v.2zM177.8 173.3l-2.8 2.8 3 3M179 172.1l3-3.1 3.1 3.1M184.6 178h.2l2.4 2.3v.2zM186.3 173.3l2.8 2.8-3.1 3M187.4 171.9v.2l-2.3 2.3h-.3zM177.8 181.5l2.6-2.6v.2l-2.4 2.4zM179.2 180.3l2.8 2.8 2.8-2.8"/>
<circle cx="158.5" cy="131.5" r="4.7"/>
<circle cx="179.7" cy="136.2" r="4.7"/>
<circle cx="245.5" cy="136.2" r="4.7"/>
<circle cx="139.7" cy="143.2" r="4.7"/>
<circle cx="158.5" cy="145.5" r="4.7"/>
</g>
<g fill="#00f" stroke="#00f" stroke-width=".23">
<path d="M246.9 138.7l1 1.7-1.9-.7z"/>
<path d="M252.6 126.8l2.3 2.3-2.3 2.4z"/>
<path d="M140.2 146.7l.9-.9 .9 1.6z"/>
<path d="M159.9 134l1 1.7-1.9-.7z"/>
<path d="M158.5 142.5l.9 .9-1.6 .7z"/>
<path d="M181.1 138.7l.9 1.7-1.9-.7z"/>
<path d="M193.8 122.1l2.3 2.3h-4.7z"/>
<path d="M176.8 172.3h1.9v1.9z"/>
<path d="M184.1 173l1.9-1.9v1.9z"/>
<path d="M183.9 179.4h1.9v1.8z"/>
<path d="M177.1 180.1l1.9-1.9v1.9z"/>
<path d="M259.6 157.3l2.4-2.4 2.3 2.4z"/>
<path d="M160.9 103.3h4.7l-2.4 2.3z"/>
<path d="M243.9 133.1h.4v6.1h-.4z" fill-rule="evenodd"/>
<path d="M254.9 126.8h.3v4.7h-.3z" fill-rule="evenodd"/>
<path d="M138 140.1h.5v6.2h-.5z" fill-rule="evenodd"/>
<path d="M156.9 128.4h.4v6.1h-.4z" fill-rule="evenodd"/>
<path d="M156.9 142.5h.4v6.1h-.4z" fill-rule="evenodd"/>
<path d="M191.4 121.8h4.7v.3h-4.7z" fill-rule="evenodd"/>
<path d="M259.6 154.7h4.7v.2h-4.7z" fill-rule="evenodd"/>
<path d="M160.9 105.6h4.7v.3h-4.7z" fill-rule="evenodd"/>
</g>
<g fill="#800000" stroke="#800000" stroke-width=".21">
<circle cx="238.5" cy="136.2" r=".47"/>
<circle cx="262" cy="117.4" r=".47"/>
<circle cx="262" cy="129.1" r=".47"/>
<circle cx="247.9" cy="129.1" r=".47"/>
<circle cx="273.7" cy="117.4" r=".47"/>
<circle cx="217.3" cy="154.9" r=".47"/>
<circle cx="160.9" cy="138.5" r=".47"/>
<circle cx="172.6" cy="138.5" r=".47"/>
<circle cx="142" cy="136.2" r=".47"/>
<circle cx="151.4" cy="136.2" r=".47"/>
<circle cx="132.6" cy="143.2" r=".47"/>
<circle cx="160.9" cy="124.4" r=".47"/>
<circle cx="142" cy="124.4" r=".47"/>
<circle cx="262" cy="103.3" r=".47"/>
<circle cx="247.9" cy="103.3" r=".47"/>
<circle cx="165.6" cy="166.7" r=".47"/>
<circle cx="165.6" cy="185.5" r=".47"/>
<circle cx="247.9" cy="150.2" r=".47"/>
<circle cx="252.6" cy="150.2" r=".47"/>
<circle cx="262" cy="162" r=".47"/>
<circle cx="219.6" cy="77.4" r=".47"/>
<circle cx="80.9" cy="63.3" r=".47"/>
<circle cx="172.6" cy="98.6" r=".47"/>
<circle cx="163.2" cy="98.6" r=".47"/>
<circle cx="163.2" cy="110.3" r=".47"/>
<circle cx="172.6" cy="110.3" r=".47"/>
<circle cx="33.9" cy="35.2" r=".47"/>
<circle cx="184.4" cy="110.3" r=".47"/>
<circle cx="184.4" cy="98.6" r=".47"/>
<circle cx="191.4" cy="98.6" r=".47"/>
<circle cx="191.4" cy="110.3" r=".47"/>
<circle cx="262" cy="150.2" r=".47"/>
<circle cx="33.9" cy="28.1" r=".47"/>
<circle cx="88" cy="164.3" r=".47"/>
<circle cx="62.1" cy="162" r=".47"/>
<circle cx="99.7" cy="164.3" r=".47"/>
<circle cx="71.5" cy="162" r=".47"/>
<circle cx="193.8" cy="129.1" r=".47"/>
<circle cx="193.8" cy="117.4" r=".47"/>
<circle cx="212.6" cy="46.9" r=".47"/>
</g>
<g fill="none" stroke="#800000" stroke-width=".23">
<path d="M250.2 56.3h1M80.9 62.4v.9M210.2 65.7h1M219.6 76.5v.9M260.8 91.5h2.3M262 91.5v2.4M193.8 115h.9M246.9 103.3h1M262 103.3h.9M273.7 116.4v1M160.9 123.5v.9M193.8 129.1h.9"/>
<path d="M238.5 123.5v.9M131.7 143.2h.9M140.9 152.6h2.3M142 150.2v2.4M159.7 154.9h2.3M160.9 152.6v2.3M171.4 152.6h2.4M172.6 150.2v2.4M180.8 145.5h2.4M182 143.2v2.3M214.9 153.8v2.3M214.9 154.9h2.4"/>
<path d="M216.3 147.9h1M216.3 159.6h1M216.3 150.2h1M238.5 152.6h.9M238.5 157.3h.9M238.5 159.6h.9M238.5 154.9h2.3M240.8 153.8v2.3M246.7 145.5h2.3M247.9 143.2v2.3M262 149.3v.9M152.9 162h.9"/>
<path d="M152.9 178.4h.9M152.9 173.7h.9M171.4 178.4h2.4M172.6 176.1v2.3M216.3 162h1M216.3 164.3h1M238.5 162h.9M238.5 164.3h.9M260.8 164.3h2.3M262 162v2.3M152.9 190.2h.9"/>
</g>
<g fill="none" stroke="#000080" stroke-width=".23">
<path d="M219.6 77.4v63.5h-11.7v11.7h9.4M163.2 98.6h9.4M184.4 96.2v2.4M191.4 98.6v2.3M163.2 110.3h9.4M191.4 108v2.3M193.8 115v2.4M247.9 117.4v11.7M250.2 103.3h-2.3v7M262 117.4v11.7h-2.4M262 103.3v7M273.7 117.4v11.7"/>
<path d="M132.6 136.2v7M132.6 124.4h28.3M142 136.2h9.4M151.4 131.5v14M182 129.1h11.8M217.3 154.9v2.4M238.5 150.2h9.4v18.8h-56.5v7.1M247.9 150.2h23.5M252.6 150.2v2.4M252.6 159.6v2.4h18.8M165.6 166.7v4.7M165.6 178.4v7.1"/>
<path d="M182 166.7h-18.8v2.3M163.2 180.8v4.7h18.8"/>
</g>
<circle cx="195.4" cy="117.4" r=".7" fill="none" stroke="#a1006a" stroke-width=".21"/>
<path d="M193.8 117.4h.9" fill="none" stroke="#a1006a" stroke-width=".23"/>
<text font-size="4.2" fill="#000080" x="203.2" y="177.4">VFD-S-0.4KW-DB1</text>
<g font-size="2.5" fill="#000080">
<text x="219.6" y="184.8">http://liheming.jimdo.com</text>
<text x="266.7" y="184.8">V1.0</text>
</g>
<g font-size="2.1">
<text x="46.1" y="21.7">1</text>
<text x="113.6" y="21.7">2</text>
<text x="181.1" y="21.7">3</text>
<text x="248.6" y="21.7">4</text>
<text x="235.2" y="31.1">2</text>
<text x="235.2" y="33.5">4</text>
<text x="235.2" y="35.7">6</text>
<text x="243.2" y="31.1">1</text>
<text x="243.2" y="33.5">3</text>
<text x="243.2" y="35.7">5</text>
<text x="235.2" y="38.1">8</text>
<text x="235.2" y="40.5">10</text>
<text x="243.2" y="38.1">7</text>
<text x="243.2" y="40.5">9</text>
<text x="14.3" y="42.8">D</text>
<text x="235.2" y="42.8">12</text>
<text x="235.2" y="45.1">14</text>
<text x="235.2" y="47.5">16</text>
<text x="242" y="42.8">11</text>
<text x="242" y="45.1">13</text>
<text x="242" y="47.5">15</text>
<text x="280.1" y="42.8">D</text>
<text x="235.2" y="49.9">18</text>
<text x="235.2" y="52.2">20</text>
<text x="242" y="49.9">17</text>
<text x="242" y="52.2">19</text>
<text x="235.2" y="54.5">22</text>
<text x="235.2" y="56.9">24</text>
<text x="235.2" y="59.3">26</text>
<text x="242" y="54.5">21</text>
<text x="242" y="56.9">23</text>
<text x="242" y="59.3">25</text>
<text x="205.6" y="63.9">1</text>
<text x="205.6" y="66.3">2</text>
<text x="67.6" y="73" transform="rotate(-90 67.6 73)">8</text>
<text x="69.9" y="73" transform="rotate(-90 69.9 73)">7</text>
<text x="72.3" y="73" transform="rotate(-90 72.3 73)">6</text>
<text x="74.6" y="73" transform="rotate(-90 74.6 73)">5</text>
<text x="235.2" y="73.3">1</text>
<text x="235.2" y="75.7">3</text>
<text x="243.2" y="73.3">2</text>
<text x="243.2" y="75.7">4</text>
<text x="67.6" y="78.4" transform="rotate(-90 67.6 78.4)">1</text>
<text x="69.9" y="78.4" transform="rotate(-90 69.9 78.4)">2</text>
<text x="72.3" y="78.4" transform="rotate(-90 72.3 78.4)">3</text>
<text x="74.6" y="78.4" transform="rotate(-90 74.6 78.4)">4</text>
<text x="235.2" y="78.1">5</text>
<text x="235.2" y="80.4">7</text>
<text x="235.2" y="82.7">9</text>
<text x="242" y="82.7">10</text>
<text x="243.2" y="78.1">6</text>
<text x="243.2" y="80.4">8</text>
<text x="14.3" y="87.5">C</text>
<text x="201.6" y="87.1" transform="rotate(-90 201.6 87.1)">8</text>
<text x="204" y="87.1" transform="rotate(-90 204 87.1)">7</text>
<text x="206.3" y="87.1" transform="rotate(-90 206.3 87.1)">6</text>
<text x="208.6" y="87.1" transform="rotate(-90 208.6 87.1)">5</text>
<text x="235.2" y="85.1">11</text>
<text x="235.2" y="87.5">13</text>
<text x="235.2" y="89.8">15</text>
<text x="242" y="85.1">12</text>
<text x="242" y="87.5">14</text>
<text x="242" y="89.8">16</text>
<text x="280.1" y="87.5">C</text>
<text x="201.6" y="92.5" transform="rotate(-90 201.6 92.5)">1</text>
<text x="204" y="92.5" transform="rotate(-90 204 92.5)">2</text>
<text x="206.3" y="92.5" transform="rotate(-90 206.3 92.5)">3</text>
<text x="208.6" y="92.5" transform="rotate(-90 208.6 92.5)">4</text>
<text x="14.3" y="132.1">B</text>
<text x="280.1" y="132.1">B</text>
<text x="223.4" y="148.5">1</text>
<text x="231.4" y="148.5">2</text>
<text x="223.4" y="150.9">3</text>
<text x="223.4" y="153.2">5</text>
<text x="223.4" y="155.5">7</text>
<text x="231.4" y="150.9">4</text>
<text x="231.4" y="153.2">6</text>
<text x="231.4" y="155.5">8</text>
<text x="223.4" y="157.9">9</text>
<text x="223.4" y="160.3">11</text>
<text x="230.2" y="157.9">10</text>
<text x="230.2" y="160.3">12</text>
<text x="223.4" y="162.6">13</text>
<text x="223.4" y="164.9">15</text>
<text x="230.2" y="162.6">14</text>
<text x="230.2" y="164.9">16</text>
<text x="14.3" y="176.7">A</text>
<text x="197.3" y="175.5">Title</text>
<text x="280.1" y="176.7">A</text>
<text x="197.3" y="182.6">Size</text>
<text x="209" y="182.6">Number</text>
<text x="256.1" y="182.6">Revision</text>
<text x="197.3" y="189.6">Date:</text>
<text x="197.3" y="192">File:</text>
<text x="198.5" y="186.1">A4</text>
<text x="207.9" y="189.6">7-Jan-2012</text>
<text x="207.9" y="192">D:\变频器\tu20111110\台湾变频器图纸.ddb</text>
<text x="244.3" y="189.6">Sheet</text>
<text x="244.3" y="192">Drawn By:</text>
<text x="250.9" y="189.6">of</text>
<text x="46.1" y="195.5">1</text>
<text x="113.6" y="195.5">2</text>
<text x="181.1" y="195.5">3</text>
<text x="248.6" y="195.5">4</text>
</g>
<g font-size="2.1" fill="#800000">
<text x="29" y="28.7">P2</text>
<text x="29.6" y="35.7">N</text>
<text x="222.7" y="31.1">12G</text>
<text x="253.1" y="31.1">+12V</text>
<text x="189.6" y="38.1">+5V</text>
<text x="223.4" y="38.1">G2'</text>
<text x="223.4" y="40.5">G4'</text>
<text x="253.1" y="38.1">G1'</text>
<text x="253.1" y="40.5">G3'</text>
<text x="223.4" y="42.8">G6'</text>
<text x="223.4" y="45.1">RY</text>
<text x="253.1" y="42.8">G5'</text>
<text x="253.1" y="45.1">G7'</text>
<text x="253.1" y="47.5">Us</text>
<text x="224.8" y="49.9">B</text>
<text x="224.8" y="52.2">D</text>
<text x="253.1" y="49.9">A</text>
<text x="253.1" y="52.2">E</text>
<text x="172.9" y="58.1">+15V</text>
<text x="184.8" y="58.1">-15V</text>
<text x="221.7" y="59.3">+15V</text>
<text x="223.4" y="54.5">OC</text>
<text x="253.1" y="59.3">+5V</text>
<text x="253.1" y="54.5">C</text>
<text x="253.1" y="56.9">VREF</text>
<text x="79" y="60.5">VCC</text>
<text x="154.3" y="61.6">-15V</text>
<text x="213" y="66.3">VREF</text>
<text x="154.3" y="73.3">+12V</text>
<text x="219.2" y="74.5">F</text>
<text x="221.7" y="73.3">+15V</text>
<text x="223.4" y="75.7">G7'</text>
<text x="253.1" y="73.3">RY</text>
<text x="253.1" y="75.7">OC</text>
<text x="201.1" y="79.2">+15V</text>
<text x="253.1" y="82.7">+5V</text>
<text x="253.1" y="78.1">-15V</text>
<text x="154.3" y="85.1">12G</text>
<text x="223.4" y="87.5">G2'</text>
<text x="223.4" y="89.8">G6'</text>
<text x="223.4" y="85.1">G3'</text>
<text x="253.1" y="89.8">G4'</text>
<text x="253.1" y="85.1">G1'</text>
<text x="253.1" y="87.5">G5'</text>
<text x="39.3" y="101.5">+5V</text>
<text x="158.1" y="99.2">N2</text>
<text x="210.7" y="96.9">-15V</text>
<text x="242.9" y="103.9">P1</text>
<text x="264.8" y="103.9">P2</text>
<text x="158.1" y="110.9">N1</text>
<text x="97.6" y="114.5">+15V</text>
<text x="196.6" y="115.6">P2</text>
<text x="271.6" y="114.5">+15V</text>
<text x="158.7" y="121.5">+15V</text>
<text x="236.3" y="121.5">+15V</text>
<text x="196.6" y="129.7">B2</text>
<text x="127" y="143.8">G7'</text>
<text x="98" y="149.7">+5V</text>
<text x="210" y="148.5">+15V</text>
<text x="260.6" y="147.3">OC</text>
<text x="78.8" y="154.4">+15V</text>
<text x="211.7" y="150.9">G7'</text>
<text x="241.3" y="153.2">-15V</text>
<text x="211.7" y="160.3">G3'</text>
<text x="241.3" y="157.9">+5V</text>
<text x="241.3" y="160.3">G1'</text>
<text x="33.6" y="162.6">P2</text>
<text x="102.5" y="164.9">Us</text>
<text x="149.6" y="162.6">N</text>
<text x="211.7" y="162.6">G2'</text>
<text x="211.7" y="164.9">G6'</text>
<text x="241.3" y="162.6">G5'</text>
<text x="241.3" y="164.9">G4'</text>
<text x="79" y="175.5">-15V</text>
<text x="148.6" y="174.3">N1</text>
<text x="149.8" y="179">P</text>
<text x="148.8" y="190.8">P1</text>
</g>
<g font-size="2.1" fill="#000080">
<text x="66.8" y="26.9">AR120</text>
<text x="111.5" y="27.5">AT1</text>
<text x="120.9" y="26.9">AR8</text>
<text x="132.4" y="25.2">AC10</text>
<text x="238.4" y="27.5">AJ1</text>
<text x="36.2" y="32">DC6</text>
<text x="36.2" y="34.4">333</text>
<text x="48" y="33.9">AR19</text>
<text x="66.8" y="30.6">1R</text>
<text x="97.4" y="34.4">AC9</text>
<text x="102.8" y="32.3">AR15</text>
<text x="102.8" y="34.6">220K</text>
<text x="120.6" y="34.6">AD8</text>
<text x="120.9" y="30.6">2.2K</text>
<text x="132.4" y="32.3">CAP</text>
<text x="156.1" y="34.8">AL1</text>
<text x="48" y="37.6">120K</text>
<text x="58.1" y="39.3">AR21</text>
<text x="58.1" y="41.7">120K</text>
<text x="97.4" y="36.7">222</text>
<text x="120.6" y="41.7">DIODE</text>
<text x="142.7" y="41.7">AR30</text>
<text x="178.1" y="41.7">AR19</text>
<text x="73.6" y="46.3">AD3</text>
<text x="92.6" y="46.1">DIODE</text>
<text x="95" y="43.8">AD7</text>
<text x="132.7" y="43.8">AC22</text>
<text x="132.7" y="46.1">470u/10V</text>
<text x="142.7" y="44">1K</text>
<text x="153.8" y="43.8">AC11</text>
<text x="153.8" y="46.1">CAP</text>
<text x="167.9" y="43.8">AC23</text>
<text x="167.9" y="46.1">470u/10V</text>
<text x="178.1" y="44">270R</text>
<text x="189.1" y="43.8">AC12</text>
<text x="189.1" y="46.1">CAP</text>
<text x="203.2" y="45.6">AR100</text>
<text x="38.6" y="53.2">AC21</text>
<text x="58.1" y="51.1">AR22</text>
<text x="58.1" y="53.4">120K</text>
<text x="73.6" y="53.4">DIODE</text>
<text x="85.6" y="48">AR4</text>
<text x="85.6" y="51.7">30R</text>
<text x="142.7" y="53.4">AR23</text>
<text x="203.2" y="49.4">3K</text>
<text x="205.3" y="51.1">AC20</text>
<text x="38.6" y="55.5">33u/25V</text>
<text x="50.3" y="55.5">AC7</text>
<text x="50.3" y="57.8">CAP</text>
<text x="85.6" y="55">AR5</text>
<text x="85.6" y="58.8">200R</text>
<text x="120.6" y="58.1">AD11</text>
<text x="132.7" y="55.5">AC39</text>
<text x="132.7" y="57.8">100u/25V</text>
<text x="142.7" y="55.7">5.6K</text>
<text x="153.8" y="55.5">AC14</text>
<text x="153.8" y="57.8">CAP</text>
<text x="205.3" y="58.1">CAP</text>
<text x="57.1" y="65.1">AC6</text>
<text x="95.7" y="60.5">AR17</text>
<text x="95.7" y="62.8">15K</text>
<text x="105.6" y="60.2">AQ3</text>
<text x="105.6" y="62.5">K2666</text>
<text x="120.6" y="65.1">DIODE</text>
<text x="177.3" y="64.9">DC5</text>
<text x="189.1" y="64.9">DC9</text>
<text x="203.2" y="60.5">ARTH1</text>
<text x="120.6" y="69.8">AD10</text>
<text x="177.3" y="67.2">CAP</text>
<text x="189.1" y="67.2">CAP</text>
<text x="238.4" y="69.8">AJ2</text>
<text x="57.1" y="72.2">CAP</text>
<text x="59.8" y="74.5">AU1</text>
<text x="59.8" y="76.9">2842</text>
<text x="81.6" y="74.5">AR3</text>
<text x="81.6" y="76.9">8.2K</text>
<text x="95.7" y="76.9">AR7</text>
<text x="102.8" y="76.9">AR16AR29</text>
<text x="120.6" y="76.9">DIODE</text>
<text x="142.7" y="76.9">AR24</text>
<text x="47.8" y="79.4">AD1</text>
<text x="64.2" y="83.9">AC1</text>
<text x="95.7" y="79.2">750R</text>
<text x="97.1" y="81.5">AC5</text>
<text x="102.8" y="79.2">2R2</text>
<text x="107.4" y="79.2">2R2</text>
<text x="132.7" y="79">AC47</text>
<text x="132.7" y="81.3">470u/25V</text>
<text x="142.7" y="79.2">5.6K</text>
<text x="153.8" y="79">AC15</text>
<text x="153.8" y="81.3">CAP</text>
<text x="47.8" y="86">ZENER2</text>
<text x="59.8" y="88.4">AC3</text>
<text x="83.2" y="86">AC4</text>
<text x="83.2" y="88.4">CAP</text>
<text x="97.1" y="88.6">CAP</text>
<text x="185.1" y="88.6">DR44</text>
<text x="212.6" y="88.6">DU2</text>
<text x="59.8" y="92.6">AR2</text>
<text x="59.8" y="90.7">CAP CAP</text>
<text x="185.1" y="90.9">5.6K</text>
<text x="193.8" y="90.7">DC18</text>
<text x="193.8" y="93.1">CAP</text>
<text x="212.6" y="90.9">20271</text>
<text x="48" y="99.7">AR20</text>
<text x="59.8" y="99.7">AR1</text>
<text x="59.8" y="96.4">180K</text>
<text x="78.6" y="99.7">AR6</text>
<text x="102" y="100.1">AD9</text>
<text x="175" y="97.3">DR43</text>
<text x="175" y="101">1.47K</text>
<text x="264.3" y="97.8">C13-15</text>
<text x="264.3" y="100.1">180u/400V*3</text>
<text x="48" y="103.4">1.6K</text>
<text x="58.1" y="107.4">AR21</text>
<text x="59.8" y="103.4">100K</text>
<text x="78.6" y="103.4">1K</text>
<text x="80.7" y="107.2">AD2</text>
<text x="99.7" y="102.5">DIODE</text>
<text x="99.7" y="106.7">AR22</text>
<text x="165.5" y="102.5">DD20</text>
<text x="165.5" y="104.8">DIODE</text>
<text x="173.3" y="102.7">DR27</text>
<text x="173.3" y="105.1">0.02R/5W</text>
<text x="193.8" y="104.8">DC28</text>
<text x="193.8" y="107.2">CAP</text>
<text x="252.6" y="102">DR24</text>
<text x="252.6" y="105.8">15SP016</text>
<text x="58.1" y="109.7">1.6K</text>
<text x="78.3" y="109.5">ZENER2</text>
<text x="99.7" y="110.4">5.6K</text>
<text x="175" y="109.1">DR45</text>
<text x="175" y="112.8">1.2K</text>
<text x="78.3" y="114.5">AD6</text>
<text x="90.3" y="116.1">AR14</text>
<text x="90.3" y="119.8">39R</text>
<text x="177.1" y="114.5">DC19</text>
<text x="242.9" y="114.9">DRELY1</text>
<text x="264.3" y="116.1">DR25</text>
<text x="264.3" y="119.8">240R</text>
<text x="78.3" y="121.5">DIODE</text>
<text x="102" y="121.3">AC13</text>
<text x="102" y="123.6">CAP</text>
<text x="111.5" y="121.3">AC38</text>
<text x="111.5" y="123.6">330u/15V</text>
<text x="177.1" y="121.5">CAP</text>
<text x="196.1" y="121.3">DD10</text>
<text x="196.1" y="123.6">DIODE</text>
<text x="133.3" y="128.5">DR19</text>
<text x="133.3" y="130.9">7.5K</text>
<text x="142.7" y="128.5">DR20</text>
<text x="142.7" y="130.9">4.7K</text>
<text x="163.2" y="128.5">DQ2</text>
<text x="163.2" y="130.9">NPN</text>
<text x="239.2" y="128.5">DR29</text>
<text x="239.2" y="130.9">7.5K</text>
<text x="250" y="126.2">DD11</text>
<text x="264.3" y="127.9">DR26</text>
<text x="264.3" y="131.6">240R</text>
<text x="163.2" y="137.3">DR21</text>
<text x="184.4" y="137.9">15J102</text>
<text x="186.7" y="135.6">DQ6</text>
<text x="250" y="133.2">DIODE</text>
<text x="250.2" y="137.9">DQ3</text>
<text x="62.8" y="142.6">AR28</text>
<text x="144.4" y="140.3">DQ1</text>
<text x="144.4" y="142.6">NPN</text>
<text x="163.2" y="141">51R</text>
<text x="173.3" y="142.6">DR22</text>
<text x="239.2" y="142.6">DR14</text>
<text x="250.2" y="140.3">NPN</text>
<text x="62.8" y="145">1.3K</text>
<text x="163.2" y="145">DQ5</text>
<text x="163.2" y="147.3">PNP</text>
<text x="173.3" y="145">10K</text>
<text x="226.7" y="145">DJ2</text>
<text x="239.2" y="145">2K</text>
<text x="62.8" y="154.4">AR27</text>
<text x="264.3" y="154.1">DD19</text>
<text x="272.1" y="154.4">DR55</text>
<text x="40.9" y="160.7">AR25</text>
<text x="52.7" y="160.7">AR26</text>
<text x="62.8" y="156.7">2.74K</text>
<text x="73.8" y="156.5">AC49</text>
<text x="73.8" y="158.8">CAP</text>
<text x="73.8" y="161.4">3</text>
<text x="80.9" y="161.4">4</text>
<text x="85.9" y="156.5">AU2A</text>
<text x="85.9" y="159.3">074</text>
<text x="102" y="156.5">AD33</text>
<text x="102" y="158.8">DIODE1</text>
<text x="159.9" y="161.4">DCS1</text>
<text x="254.9" y="156.5">DC24</text>
<text x="254.9" y="158.8">CAP</text>
<text x="264.3" y="156.5">DIODE</text>
<text x="272.1" y="156.7">10R</text>
<text x="40.9" y="164.4">200K</text>
<text x="52.7" y="164.4">200K</text>
<text x="73.8" y="166.1">2</text>
<text x="85.6" y="163.8">1</text>
<text x="90.3" y="163.1">AR105</text>
<text x="90.3" y="166.8">270R</text>
<text x="80.9" y="168.5">11</text>
<text x="167.9" y="172.9">DC23</text>
<text x="184.6" y="168.2">DD15-18</text>
<text x="167.9" y="175.3">CAP</text>
<text x="266.7" y="192">李和明</text>
<text x="266.7" y="189.6">1/2</text>
</g>
<text font-size="2.1" fill="#a1006a" x="196.6" y="118">B1</text>
</svg>
